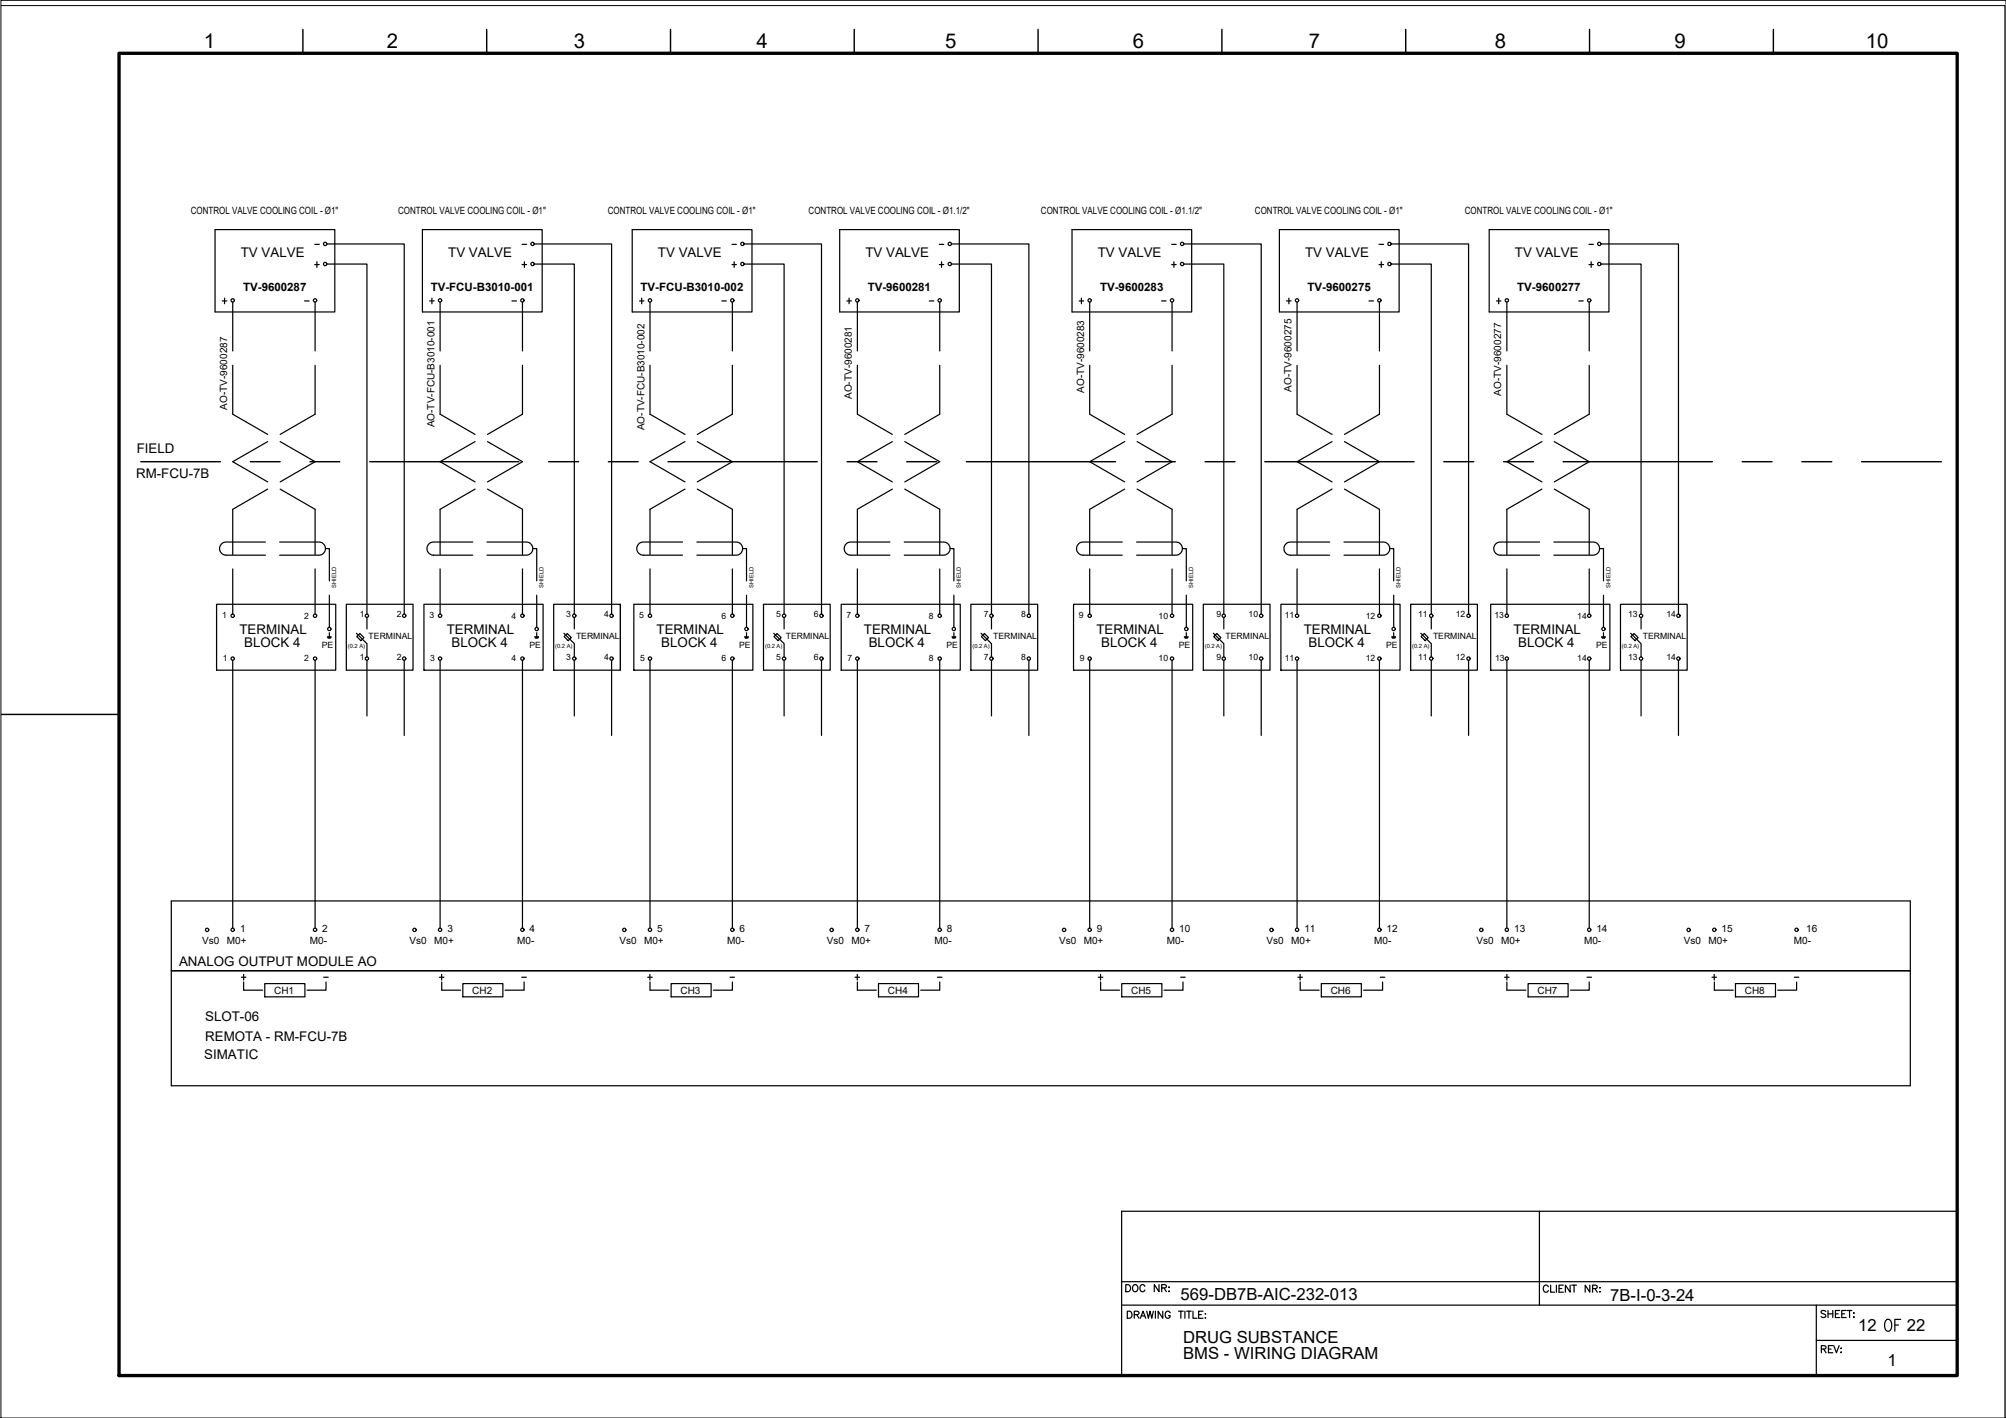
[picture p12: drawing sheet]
<svg xmlns="http://www.w3.org/2000/svg" width="420mm" height="297mm" viewBox="0 0 420 297" stroke-linecap="round" stroke-linejoin="round" font-family="sans-serif">
<!-- layer: G-TTLB-TTLB -->
<path d="M24.9 11.2h385v276.9h-385z" fill="none" stroke="#000" stroke-width=".7"/>
<!-- layer: G-TTLB-OTLN -->
<path d="M.2 1.2h419.7v295.8" fill="none" stroke="#000" stroke-width=".21"/>
<!-- layer: G-TTLB-INDX -->
<path d="M63.4 6.2v5M101.9 6.2v5M140.4 6.2v5M178.9 6.2v5M217.4 6.2v5M255.9 6.2v5M294.4 6.2v5M332.9 6.2v5M371.4 6.2v5M.2 149.7h24.7" fill="none" stroke="#000" stroke-width=".3"/>
<!-- layer: LGSP IA4$0$LG_PLOT -->
<path d="M322.4 253.7v19.7M234.9 268.5h175M234.9 273.4h175M380.4 273.4v14.7M234.9 288.1h175M380.4 280.8h29.5" fill="none" stroke="#000" stroke-width=".25"/>
<!-- layer: LG_PLOT -->
<g fill="none" stroke="#000" stroke-width=".25">
<path d="M409.9 253.7h-175v34.4M236.1 274.7h.5a.8 .8 0 0 1 .5 .7 .8 .8 0 0 1-.5 .7h-.5zM237.6 275.4l.8-.1 .2-.3-.4-.3h-.6v1.4M238.1 275.4l.5 .7M238.8 276.1l.6-1.4 .6 1.4M239.1 275.7h.7M240.2 274.7l.3 1.4 .4-1.4 .3 1.4 .4-1.4M242 274.7v1.4M243.5 274.7v1.4l-.9-1.4v1.4M245.1 275a.53 .53 0 0 0-.6-.3 .53 .53 0 0 0-.4 .5v.4a.52 .52 0 0 0 .5 .6 .52 .52 0 0 0 .5-.6h-.3M246.8 274.7h1M247.3 274.7v1.4"/>
<path d="M248.2 274.7v1.4M248.5 274.7h1M249 274.7v1.4M249.9 274.7v1.4h.8M251.1 275.4h.5M252 274.7h-.9v1.4h.9M252.4 275.2h.1zM252.4 276.1h.1zM324.3 269.6a.54 .54 0 0 0-.6-.4 .54 .54 0 0 0-.5 .6 .61 .61 0 0 0 .2 .8 .61 .61 0 0 0 .8-.1l.1-.2M324.8 269.2v1.5h.8M326 269.2v1.5M326.5 269.9h.6"/>
<path d="M327.4 269.2h-.9v1.5h.9M328.9 269.2v1.5l-1-1.5v1.5M329.2 269.2h1M329.7 269.2v1.5M333 269.2v1.5l-1-1.5v1.5M333.6 269.9l.8-.1 .1-.4-.9-.2v1.5M334.1 269.9l.4 .8M335 269.8h.2zM335.1 270.5v.2zM382.4 274.7l-.4-.2-.6 .2 .2 .4 .7 .3 .1 .4a.64 .64 0 0 1-1 0M382.9 274.5v1.5M382.9 275.2h1"/>
<path d="M383.9 274.5v1.5M384.4 275.2h.6M385.3 274.5h-.9v1.5h.9M385.8 275.2h.5M386.7 274.5h-.9v1.5h.9M386.9 274.5h1M387.4 274.5v1.5M388.2 275.1h.2zM388.2 275.9h.2z"/>
</g>
<!-- layer: I_LIMIT_LINE -->
<g fill="none" stroke="#000" stroke-width=".3">
<path d="M29.5 96.7h16.7M52.4 96.7h6.3M64.9 96.7h6.3M77.4 96.7h31.3M114.9 96.7h6.3M127.4 96.7h6.3M139.9 96.7h31.3M177.4 96.7h6.3M189.9 96.7h6.3M202.4 96.7h31.3M239.9 96.7h6.3M252.4 96.7h6.3"/>
<path d="M264.9 96.7h31.3M302.4 96.7h6.3M314.9 96.7h6.3M327.4 96.7h31.3M364.9 96.7h6.3M377.4 96.7h6.3M389.9 96.7h16.7"/>
</g>
<!-- layer: I_DATA -->
<g fill="none" stroke="#000" stroke-width=".25">
<path d="M45 48.1h25.1v17.2h-25.1zM88.5 48.1h25.1v17.2h-25.1zM132.4 48.1h25.1v17.2h-25.1zM175.9 48.1h25v17.2h-25zM224.5 48.1h25.1v17.2h-25.1zM245.4 55.4h1M245.9 54.8v1.2M268 48.1h25.1v17.2h-25.1zM288.8 55.4h1M289.3 54.8v1.2M311.9 48.1h25.1v17.2h-25.1zM90 63h.9"/>
<path d="M90.5 62.4v1.2M45.4 126.6h24.9v13.8h-24.9zM68.6 133.4h.8M68.6 133.5h.7M68.7 133.7h.5M69 132.5v.9M72.5 126.6h14v13.8h-14zM88.8 126.6h24.9v13.8h-24.9zM112 133.4h.8M112.1 133.5h.7M112.1 133.7h.6M112.4 132.5v.9"/>
<path d="M116 126.6h13.9v13.8h-13.9zM129.9 126.6v13.8M132.8 126.6h24.9v13.8h-24.9zM156 133.4h.8M156 133.5h.7M156.1 133.7h.5M156.4 132.5v.9M159.9 126.6h14v13.8h-14zM176.2 126.6h24.9v13.8h-24.9zM199.4 133.4h.8M199.5 133.5h.6M199.5 133.7h.6"/>
<path d="M199.8 132.5v.9M203.3 126.6h14v13.8h-14zM224.9 126.6h24.9v13.8h-24.9zM248.1 133.4h.8M248.1 133.5h.7M248.2 133.7h.5M248.5 132.5v.9M252 126.6h14v13.8h-14zM268.3 126.6h24.9v13.8h-24.9zM291.5 133.4h.8M291.6 133.5h.6M291.6 133.7h.6"/>
<path d="M291.9 132.5v.9M295.5 126.6h13.9v13.8h-13.9zM312.2 126.6h25v13.8h-25zM335.4 133.4h.9M335.5 133.5h.7M335.6 133.7h.5M335.9 132.5v.9M339.4 126.6h14v13.8h-14zM400.1 188.7h-364.2v38.7h364.2M35.9 203.4h364.2M50.5 204.7h1M51 205.7v1.7h4"/>
<path d="M51 204.1v1.2M55.5 206h8.4v2.8h-8.4zM68.3 205.7v1.7h-4M92.5 207.4h4M96.9 206h8.4v2.8h-8.4zM109.8 205.7v1.7h-4M136.1 207.4h4M140.6 206h8.3v2.8h-8.3zM153.4 205.7v1.7h-4M179.6 207.4h3.9M184 206h8.4v2.8h-8.4zM196.8 205.7v1.7h-4"/>
<path d="M230 204.7h1M230.5 204.1v1.2M230.5 205.7v1.7h4M235 206h8.4v2.8h-8.4zM247.8 205.7v1.7h-4M272.3 207.4h4M276.8 206h8.3v2.8h-8.3zM289.6 205.7v1.7h-4M315.2 204.7h.9M315.6 205.7v1.7h4M315.6 204.1v1.2M320.1 206h8.3v2.8h-8.3z"/>
<path d="M332.9 205.7v1.7h-4M359.1 207.4h3.9M363.5 206h8.4v2.8h-8.4zM376.3 205.7v1.7h-4"/>
<circle cx="247.6" cy="55.3" r=".35"/>
<circle cx="291" cy="55.3" r=".35"/>
<circle cx="92.2" cy="62.9" r=".35"/>
<circle cx="48.7" cy="138" r=".35"/>
<circle cx="48.7" cy="129" r=".35"/>
<circle cx="66" cy="129" r=".35"/>
<circle cx="66" cy="138" r=".35"/>
<circle cx="69" cy="131.8" r=".35"/>
<circle cx="76.8" cy="129" r=".35"/>
<circle cx="76.8" cy="138" r=".35"/>
<circle cx="84.7" cy="129" r=".35"/>
<circle cx="84.7" cy="138" r=".35"/>
<circle cx="92.2" cy="138" r=".35"/>
<circle cx="92.2" cy="129" r=".35"/>
<circle cx="109.4" cy="129" r=".35"/>
<circle cx="109.4" cy="138" r=".35"/>
<circle cx="112.4" cy="131.8" r=".35"/>
<circle cx="120.3" cy="138" r=".35"/>
<circle cx="120.3" cy="129" r=".35"/>
<circle cx="128.1" cy="129" r=".35"/>
<circle cx="128.1" cy="138" r=".35"/>
<circle cx="136.1" cy="138" r=".35"/>
<circle cx="136.1" cy="129" r=".35"/>
<circle cx="153.4" cy="138" r=".35"/>
<circle cx="153.4" cy="129" r=".35"/>
<circle cx="156.3" cy="131.8" r=".35"/>
<circle cx="164.2" cy="129" r=".35"/>
<circle cx="164.2" cy="138" r=".35"/>
<circle cx="172.1" cy="129" r=".35"/>
<circle cx="172.1" cy="138" r=".35"/>
<circle cx="179.6" cy="138" r=".35"/>
<circle cx="179.6" cy="129" r=".35"/>
<circle cx="196.8" cy="138" r=".35"/>
<circle cx="196.8" cy="129" r=".35"/>
<circle cx="199.8" cy="131.8" r=".35"/>
<circle cx="207.7" cy="138" r=".35"/>
<circle cx="207.7" cy="129" r=".35"/>
<circle cx="215.5" cy="138" r=".35"/>
<circle cx="215.5" cy="129" r=".35"/>
<circle cx="228.2" cy="129" r=".35"/>
<circle cx="228.2" cy="138" r=".35"/>
<circle cx="245.5" cy="138" r=".35"/>
<circle cx="245.5" cy="129" r=".35"/>
<circle cx="248.5" cy="131.8" r=".35"/>
<circle cx="256.3" cy="138" r=".35"/>
<circle cx="256.3" cy="129" r=".35"/>
<circle cx="264.1" cy="138" r=".35"/>
<circle cx="264.1" cy="129" r=".35"/>
<circle cx="271.7" cy="129" r=".35"/>
<circle cx="271.7" cy="138" r=".35"/>
<circle cx="288.9" cy="129" r=".35"/>
<circle cx="288.9" cy="138" r=".35"/>
<circle cx="291.9" cy="131.8" r=".35"/>
<circle cx="299.8" cy="129" r=".35"/>
<circle cx="299.8" cy="138" r=".35"/>
<circle cx="307.6" cy="129" r=".35"/>
<circle cx="307.6" cy="138" r=".35"/>
<circle cx="315.6" cy="138" r=".35"/>
<circle cx="315.6" cy="129" r=".35"/>
<circle cx="332.9" cy="138" r=".35"/>
<circle cx="332.9" cy="129" r=".35"/>
<circle cx="335.8" cy="131.8" r=".35"/>
<circle cx="343.7" cy="129" r=".35"/>
<circle cx="343.7" cy="138" r=".35"/>
<circle cx="351.5" cy="138" r=".35"/>
<circle cx="351.5" cy="129" r=".35"/>
<circle cx="43.4" cy="194.8" r=".35"/>
<circle cx="48.7" cy="194.8" r=".35"/>
<circle cx="66" cy="194.8" r=".35"/>
<circle cx="86.8" cy="194.8" r=".35"/>
<circle cx="92.2" cy="194.8" r=".35"/>
<circle cx="109.4" cy="194.8" r=".35"/>
<circle cx="130.8" cy="194.8" r=".35"/>
<circle cx="136.1" cy="194.8" r=".35"/>
<circle cx="153.4" cy="194.8" r=".35"/>
<circle cx="174.2" cy="194.8" r=".35"/>
<circle cx="179.6" cy="194.8" r=".35"/>
<circle cx="196.8" cy="194.8" r=".35"/>
<circle cx="222.9" cy="194.8" r=".35"/>
<circle cx="228.2" cy="194.8" r=".35"/>
<circle cx="245.5" cy="194.8" r=".35"/>
<circle cx="266.3" cy="194.8" r=".35"/>
<circle cx="271.7" cy="194.8" r=".35"/>
<circle cx="288.9" cy="194.8" r=".35"/>
<circle cx="310.3" cy="194.8" r=".35"/>
<circle cx="315.6" cy="194.8" r=".35"/>
<circle cx="332.9" cy="194.8" r=".35"/>
<circle cx="353.7" cy="194.8" r=".35"/>
<circle cx="359.1" cy="194.8" r=".35"/>
<circle cx="376.3" cy="194.8" r=".35"/>
</g>
<!-- layer: 0 -->
<g fill="none" stroke="#000" stroke-width=".25">
<path d="M68.5 55.3h8.4v73.4M68.5 51.1h16.2v77.6M111.9 55.3h8.4v73.4M111.9 51.1h16.2v77.6M155.9 55.3h8.3v73.4M155.9 51.1h16.2v77.6M199.3 55.3h8.4v73.4M199.3 51.1h16.2v77.6M247.9 55.3h8.4v73.4M247.9 51.1h16.3v77.6M291.4 55.3h8.4v73.4M291.4 51.1h16.2v77.6"/>
<path d="M335.3 55.3h8.4v73.4M335.3 51.1h16.3v77.6M76.9 138.3v11.7M84.7 138.3v15.8M120.3 138.3v11.7M128.1 138.3v15.8M164.2 138.3v11.7M172.1 138.3v15.8M207.7 138.3v11.7M215.5 138.3v15.8M256.3 138.3v11.7M264.2 138.3v15.8"/>
<path d="M299.8 138.3v11.7M307.6 138.3v15.8M343.7 138.3v11.7M351.6 138.3v15.8M400.1 188.7v38.7"/>
</g>
<!-- layer: EI-CTRL -->
<g fill="none" stroke="#000" stroke-width=".25">
<path d="M74.7 132.7l2.2 2.1v2.8M74.7 133.4l.7-.7 .8 .9-.6 .6zM76.9 129.3v2.4M118.1 132.7l2.2 2.1v2.8M118.2 133.4l.6-.7 .9 .9-.7 .6zM120.3 129.3v2.4M162.1 132.7l2.1 2.1v2.8M162.8 132.7l.8 .9-.6 .6-.9-.8zM164.2 129.3v2.4M205.5 132.7l2.2 2.1v2.8M206.2 132.7l.9 .9-.7 .6-.9-.8zM207.7 129.3v2.4"/>
<path d="M254.1 132.7l2.2 2.1v2.8M254.2 133.4l.7-.7 .8 .9-.6 .6zM256.3 129.3v2.4M297.6 132.7l2.2 2.1v2.8M297.6 133.4l.7-.7 .8 .9-.6 .6zM299.8 129.3v2.4M341.5 132.7l2.2 2.1v2.8M341.6 133.4l.6-.7 .9 .9-.6 .6zM343.7 129.3v2.4"/>
</g>
<!-- layer: I_TABS -->
<g fill="none" stroke="#000" stroke-width=".25">
<path d="M48.7 63.3v10.2M48.7 76.5v10.3l7.4 4.2M66 63.3v10.2M66 76.5v10.3l-7.3 4.2M92.2 63.3v10.2M92.2 76.5v10.3l7.3 4.2M109.4 63.3v10.2M109.4 76.5v10.3l-7.3 4.2M136.1 63.3v10.2M136.1 76.5v10.3l7.4 4.2M153.4 63.3v10.2M153.4 76.5v10.3l-7.3 4.2"/>
<path d="M179.6 63.3v10.2M179.6 76.5v10.3l7.3 4.2M196.8 63.3v10.2M196.8 76.5v10.3l-7.3 4.2M228.2 63.3v10.2M228.2 76.5v10.3l7.4 4.2M245.5 63.3v10.2M245.5 76.5v10.3l-7.3 4.2M271.7 63.3v10.2M271.7 76.5v10.3l7.3 4.2M288.9 63.3v10.2M288.9 76.5v10.3l-7.3 4.2"/>
<path d="M315.6 63.3v10.2M315.6 76.5v10.3l7.4 4.2M332.9 63.3v10.2M332.9 76.5v10.3l-7.4 4.2M56.1 92.5l-7.4 4.2 7.4 4.3M58.7 92.5l7.3 4.2-7.3 4.3M99.5 92.5l-7.3 4.2 7.3 4.3M102.1 92.5l7.3 4.2-7.3 4.3M143.5 92.5l-7.4 4.2 7.4 4.3M146.1 92.5l7.3 4.2-7.3 4.3M186.9 92.5l-7.3 4.2 7.3 4.3M189.5 92.5l7.3 4.2-7.3 4.3"/>
<path d="M235.6 92.5l-7.4 4.2 7.4 4.3M238.2 92.5l7.3 4.2-7.3 4.3M279 92.5l-7.3 4.2 7.3 4.3M281.6 92.5l7.3 4.2-7.3 4.3M323 92.5l-7.4 4.2 7.4 4.3M325.5 92.5l7.4 4.2-7.4 4.3M48.7 119.2v9.5M55.6 113.5h-8.2a1.38 1.38 0 0 0-1.4 1.4 1.38 1.38 0 0 0 1.4 1.4h8.2M56.1 102.5l-7.4 4.2v9.5M58.6 113.5h8.2a1.38 1.38 0 0 1 1.4 1.4 1.38 1.38 0 0 1-1.4 1.4h-8.2M58.7 102.5l7.3 4.2v9.5M66 119.2v9.5"/>
<path d="M68.2 114.9h.8v6.8M92.2 119.2v9.5M99 113.5h-8.2a1.38 1.38 0 0 0-1.4 1.4 1.38 1.38 0 0 0 1.4 1.4h8.2M99.5 102.5l-7.3 4.2v9.5M102 113.5h8.2a1.38 1.38 0 0 1 1.4 1.4 1.38 1.38 0 0 1-1.4 1.4h-8.2M102.1 102.5l7.3 4.2v9.5M109.4 119.2v9.5M111.6 114.9h.8v6.8M136.1 119.2v9.5M143 113.5h-8.3a1.38 1.38 0 0 0-1.3 1.4 1.38 1.38 0 0 0 1.3 1.4h8.3M143.5 102.5l-7.4 4.2v9.5M146 113.5h8.2a1.38 1.38 0 0 1 1.4 1.4 1.38 1.38 0 0 1-1.4 1.4h-8.2"/>
<path d="M146.1 102.5l7.3 4.2v9.5M153.4 119.2v9.5M155.6 114.9h.8v6.8M179.6 119.2v9.5M186.4 113.5h-8.2a1.38 1.38 0 0 0-1.4 1.4 1.38 1.38 0 0 0 1.4 1.4h8.2M186.9 102.5l-7.3 4.2v9.5M189.4 113.5h8.2a1.38 1.38 0 0 1 1.4 1.4 1.38 1.38 0 0 1-1.4 1.4h-8.2M189.5 102.5l7.3 4.2v9.5M196.8 119.2v9.5M199 114.9h.8v6.8M228.2 119.2v9.5M235.1 113.5h-8.2a1.38 1.38 0 0 0-1.4 1.4 1.38 1.38 0 0 0 1.4 1.4h8.2"/>
<path d="M235.6 102.5l-7.4 4.2v9.5M238.1 113.5h8.2a1.38 1.38 0 0 1 1.4 1.4 1.38 1.38 0 0 1-1.4 1.4h-8.2M238.2 102.5l7.3 4.2v9.5M245.5 119.2v9.5M247.7 114.9h.8v6.8M271.7 119.2v9.5M278.5 113.5h-8.2a1.38 1.38 0 0 0-1.4 1.4 1.38 1.38 0 0 0 1.4 1.4h8.2M279 102.5l-7.3 4.2v9.5M281.5 113.5h8.2a1.38 1.38 0 0 1 1.4 1.4 1.38 1.38 0 0 1-1.4 1.4h-8.2M281.6 102.5l7.3 4.2v9.5M288.9 119.2v9.5M291.1 114.9h.8v6.8"/>
<path d="M315.6 119.2v9.5M322.5 113.5h-8.3a1.38 1.38 0 0 0-1.3 1.4 1.38 1.38 0 0 0 1.3 1.4h8.3M323 102.5l-7.4 4.2v9.5M325.5 113.5h8.2a1.38 1.38 0 0 1 1.3 1.4 1.38 1.38 0 0 1-1.3 1.4h-8.2M325.5 102.5l7.4 4.2v9.5M332.9 119.2v9.5M335 114.9h.9v6.8M48.7 138.3v56.1M66 138.3v56.1M69 124.7v6.7M92.2 138.3v56.1M109.4 138.3v56.1"/>
<path d="M112.4 124.7v6.7M136.1 138.3v56.1M153.4 138.3v56.1M156.4 124.7v6.7M179.6 138.3v56.1M196.8 138.3v56.1M199.8 124.7v6.7M228.2 138.3v56.1M245.5 138.3v56.1M248.5 124.7v6.7M271.7 138.3v56.1M288.9 138.3v56.1"/>
<path d="M291.9 124.7v6.7M315.6 138.3v56.1M332.9 138.3v56.1M335.9 124.7v6.7"/>
</g>
<!-- layer: 0 -->
<path d="M.2 .1h420v296.9h-420z" fill="none" stroke="#000" stroke-width=".21"/>
<text font-size="5.7" x="393.7" y="280.1">OF</text>
<g font-size="4.4">
<text x="234.9" y="271.6">DOC NR:</text>
<text x="380.6" y="284.7">REV:</text>
</g>
<g font-size="4.3">
<text x="42.7" y="10.1">1</text>
<text x="81" y="10.1">2</text>
<text x="120.2" y="10.1">3</text>
<text x="158.5" y="10.1">4</text>
<text x="198" y="10.1">5</text>
<text x="237.3" y="10.1">6</text>
<text x="274.2" y="10.1">7</text>
<text x="313.1" y="10.1">8</text>
<text x="350.7" y="10.1">9</text>
<text x="390.8" y="10.1">10</text>
</g>
<g font-size="4">
<text x="64.9" y="57.1">+</text>
<text x="108.3" y="57.1">+</text>
<text x="152.4" y="57.1">+</text>
<text x="195.8" y="57.1">+</text>
<text x="332" y="57.1">+</text>
<text x="45.5" y="64.9">+</text>
<text x="133" y="64.9">+</text>
<text x="176.4" y="64.9">+</text>
<text x="225.1" y="64.9">+</text>
<text x="268.5" y="64.9">+</text>
<text x="312.6" y="64.9">+</text>
<text x="91" y="206.4">+</text>
<text x="134.8" y="206.4">+</text>
<text x="178.2" y="206.4">+</text>
<text x="270.9" y="206.4">+</text>
<text x="357.7" y="206.4">+</text>
</g>
<g font-size="3.5">
<text x="247.3" y="272.4">569-DB7B-AIC-232-013</text>
<text x="337.3" y="272.5">7B-I-0-3-24</text>
<text x="247.8" y="281.2">DRUG SUBSTANCE</text>
<text x="389.2" y="278.8">12</text>
<text x="399.4" y="278.8">22</text>
<text x="247.8" y="284.8">BMS - WIRING DIAGRAM</text>
<text x="395.4" y="286.1">1</text>
</g>
<g font-size="2.8">
<text x="50.4" y="53.9">TV VALVE</text>
<text x="93.9" y="53.9">TV VALVE</text>
<text x="137.8" y="53.9">TV VALVE</text>
<text x="181.3" y="53.9">TV VALVE</text>
<text x="229.9" y="53.9">TV VALVE</text>
<text x="273.4" y="53.9">TV VALVE</text>
<text x="317.3" y="53.9">TV VALVE</text>
<text x="28.6" y="95">FIELD</text>
<text x="28.5" y="100.1">RM-FCU-7B</text>
<text x="50.1" y="132.7">TERMINAL</text>
<text x="51.1" y="135.6">BLOCK 4</text>
<text x="93.6" y="132.7">TERMINAL</text>
<text x="94.6" y="135.6">BLOCK 4</text>
<text x="137.5" y="132.7">TERMINAL</text>
<text x="138.5" y="135.6">BLOCK 4</text>
<text x="181" y="132.7">TERMINAL</text>
<text x="181.9" y="135.6">BLOCK 4</text>
<text x="229.6" y="132.7">TERMINAL</text>
<text x="230.6" y="135.6">BLOCK 4</text>
<text x="273.1" y="132.7">TERMINAL</text>
<text x="274.1" y="135.6">BLOCK 4</text>
<text x="317" y="132.7">TERMINAL</text>
<text x="318" y="135.6">BLOCK 4</text>
<text x="37.5" y="202.4">ANALOG OUTPUT MODULE AO</text>
<text x="43" y="213.8">SLOT-06</text>
<text x="42.8" y="221.9">SIMATIC</text>
<text x="43" y="218">REMOTA - RM-FCU-7B</text>
</g>
<g font-size="2.6">
<text x="64.9" y="52.6">-</text>
<text x="108.3" y="52.6">-</text>
<text x="152.4" y="52.6">-</text>
<text x="195.8" y="52.6">-</text>
<text x="244.5" y="52.6">-</text>
<text x="287.9" y="52.6">-</text>
<text x="332" y="52.6">-</text>
<text x="62.8" y="64.2">-</text>
<text x="106.2" y="64.2">-</text>
<text x="150.3" y="64.2">-</text>
<text x="193.7" y="64.2">-</text>
<text x="242.4" y="64.2">-</text>
<text x="285.8" y="64.2">-</text>
<text x="329.8" y="64.2">-</text>
<text x="67" y="206">-</text>
<text x="108.3" y="206">-</text>
<text x="152" y="206">-</text>
<text x="195.4" y="206">-</text>
<text x="246.2" y="206">-</text>
<text x="288.2" y="206">-</text>
<text x="331.6" y="206">-</text>
<text x="375" y="206">-</text>
</g>
<g font-size="2.4">
<text x="50.9" y="60.9">TV-9600287</text>
<text x="90.2" y="60.9">TV-FCU-B3010-001</text>
<text x="134.2" y="60.9">TV-FCU-B3010-002</text>
<text x="181.7" y="60.9">TV-9600281</text>
<text x="230.4" y="60.9">TV-9600283</text>
<text x="273.9" y="60.9">TV-9600275</text>
<text x="317.8" y="60.9">TV-9600277</text>
</g>
<g font-size="2.1">
<text x="39.9" y="44.8">CONTROL VALVE COOLING COIL - Ø1&quot;</text>
<text x="83.4" y="44.8">CONTROL VALVE COOLING COIL - Ø1&quot;</text>
<text x="127.3" y="44.8">CONTROL VALVE COOLING COIL - Ø1&quot;</text>
<text x="169.4" y="44.8">CONTROL VALVE COOLING COIL - Ø1.1/2&quot;</text>
<text x="218" y="44.8">CONTROL VALVE COOLING COIL - Ø1.1/2&quot;</text>
<text x="262.8" y="44.8">CONTROL VALVE COOLING COIL - Ø1&quot;</text>
<text x="306.8" y="44.8">CONTROL VALVE COOLING COIL - Ø1&quot;</text>
<text x="178.4" y="83.6" transform="rotate(-90 178.4 83.6)">AO-TV-9600281</text>
<text x="227.1" y="82.3" transform="rotate(-90 227.1 82.3)">AO-TV-9600283</text>
<text x="270.5" y="82" transform="rotate(-90 270.5 82)">AO-TV-9600275</text>
<text x="314.5" y="82.9" transform="rotate(-90 314.5 82.9)">AO-TV-9600277</text>
<text x="47.6" y="85.8" transform="rotate(-90 47.6 85.8)">AO-TV-9600287</text>
<text x="91" y="89.5" transform="rotate(-90 91 89.5)">AO-TV-FCU-B3010-001</text>
<text x="135" y="90.1" transform="rotate(-90 135 90.1)">AO-TV-FCU-B3010-002</text>
<text x="42.4" y="197.8">Vs0</text>
<text x="47.5" y="197.8">M0+</text>
<text x="50.3" y="195.2">1</text>
<text x="64.9" y="197.8">M0-</text>
<text x="67.5" y="195.2">2</text>
<text x="85.8" y="197.8">Vs0</text>
<text x="91" y="197.8">M0+</text>
<text x="93.7" y="195.2">3</text>
<text x="108.4" y="197.8">M0-</text>
<text x="110.9" y="195.2">4</text>
<text x="129.7" y="197.8">Vs0</text>
<text x="134.9" y="197.8">M0+</text>
<text x="137.6" y="195.2">5</text>
<text x="152.3" y="197.8">M0-</text>
<text x="154.9" y="195.2">6</text>
<text x="173.2" y="197.8">Vs0</text>
<text x="178.3" y="197.8">M0+</text>
<text x="181.1" y="195.2">7</text>
<text x="195.7" y="197.8">M0-</text>
<text x="198.3" y="195.2">8</text>
<text x="221.8" y="197.8">Vs0</text>
<text x="227" y="197.8">M0+</text>
<text x="229.8" y="195.2">9</text>
<text x="244.4" y="197.8">M0-</text>
<text x="247" y="195.2">10</text>
<text x="265.3" y="197.8">Vs0</text>
<text x="270.4" y="197.8">M0+</text>
<text x="273.2" y="195.2">11</text>
<text x="287.8" y="197.8">M0-</text>
<text x="290.4" y="195.2">12</text>
<text x="309.2" y="197.8">Vs0</text>
<text x="314.4" y="197.8">M0+</text>
<text x="317.1" y="195.2">13</text>
<text x="331.8" y="197.8">M0-</text>
<text x="334.4" y="195.2">14</text>
<text x="352.7" y="197.8">Vs0</text>
<text x="357.8" y="197.8">M0+</text>
<text x="360.6" y="195.2">15</text>
<text x="375.7" y="197.8">M0-</text>
<text x="378.3" y="195.2">16</text>
<text x="57.4" y="208.2">CH1</text>
<text x="98.9" y="208.2">CH2</text>
<text x="142.5" y="208.2">CH3</text>
<text x="186" y="208.2">CH4</text>
<text x="236.9" y="208.2">CH5</text>
<text x="278.7" y="208.2">CH6</text>
<text x="322" y="208.2">CH7</text>
<text x="365.5" y="208.2">CH8</text>
</g>
<g font-size="1.8">
<text x="46.5" y="129.5">1</text>
<text x="63.7" y="129.6">2</text>
<text x="75.4" y="129.3">1</text>
<text x="83.1" y="129.3">2</text>
<text x="90" y="129.5">3</text>
<text x="107.1" y="129.6">4</text>
<text x="118.6" y="129.3">3</text>
<text x="126.5" y="129.3">4</text>
<text x="133.9" y="129.5">5</text>
<text x="151.1" y="129.6">6</text>
<text x="162.6" y="129.3">5</text>
<text x="170.5" y="129.3">6</text>
<text x="177.3" y="129.5">7</text>
<text x="194.5" y="129.6">8</text>
<text x="206.1" y="129.3">7</text>
<text x="213.9" y="129.3">8</text>
<text x="226" y="129.5">9</text>
<text x="242.7" y="129.6">10</text>
<text x="254.8" y="129.3">9</text>
<text x="261.5" y="129.3">10</text>
<text x="269.1" y="129.5">11</text>
<text x="286.1" y="129.6">12</text>
<text x="297" y="129.3">11</text>
<text x="304.9" y="129.3">12</text>
<text x="313" y="129.5">13</text>
<text x="330.4" y="129.6">14</text>
<text x="341" y="129.3">13</text>
<text x="349" y="129.3">14</text>
<text x="67.4" y="135.7">PE</text>
<text x="77.2" y="133.9">TERMINAL</text>
<text x="110.9" y="135.7">PE</text>
<text x="120.6" y="133.9">TERMINAL</text>
<text x="154.8" y="135.7">PE</text>
<text x="164.6" y="133.9">TERMINAL</text>
<text x="198.2" y="135.7">PE</text>
<text x="208" y="133.9">TERMINAL</text>
<text x="246.9" y="135.7">PE</text>
<text x="256.7" y="133.9">TERMINAL</text>
<text x="290.3" y="135.7">PE</text>
<text x="300.1" y="133.9">TERMINAL</text>
<text x="334.3" y="135.7">PE</text>
<text x="344.1" y="133.9">TERMINAL</text>
<text x="46.7" y="138.4">1</text>
<text x="63.7" y="138.5">2</text>
<text x="75.4" y="138.3">1</text>
<text x="83.1" y="138.3">2</text>
<text x="90.1" y="138.4">3</text>
<text x="107.1" y="138.5">4</text>
<text x="118.6" y="138.3">3</text>
<text x="126.5" y="138.3">4</text>
<text x="134.1" y="138.4">5</text>
<text x="151.1" y="138.5">6</text>
<text x="162.6" y="138.3">5</text>
<text x="170.5" y="138.3">6</text>
<text x="177.5" y="138.4">7</text>
<text x="194.5" y="138.5">8</text>
<text x="206.1" y="138.3">7</text>
<text x="213.9" y="138.3">8</text>
<text x="226.2" y="138.4">9</text>
<text x="242.7" y="138.5">10</text>
<text x="254.8" y="138.3">9</text>
<text x="261.5" y="138.3">10</text>
<text x="269.1" y="138.4">11</text>
<text x="286.1" y="138.5">12</text>
<text x="297" y="138.3">11</text>
<text x="304.9" y="138.3">12</text>
<text x="313.1" y="138.4">13</text>
<text x="330.4" y="138.5">14</text>
<text x="341" y="138.3">13</text>
<text x="349" y="138.3">14</text>
</g>
<g font-size="1.2">
<text x="70.4" y="123.1" transform="rotate(-90 70.4 123.1)">SHIELD</text>
<text x="113.9" y="123.1" transform="rotate(-90 113.9 123.1)">SHIELD</text>
<text x="157.8" y="123.1" transform="rotate(-90 157.8 123.1)">SHIELD</text>
<text x="201.2" y="123.1" transform="rotate(-90 201.2 123.1)">SHIELD</text>
<text x="249.9" y="123.1" transform="rotate(-90 249.9 123.1)">SHIELD</text>
<text x="293.3" y="123.1" transform="rotate(-90 293.3 123.1)">SHIELD</text>
<text x="337.3" y="123.1" transform="rotate(-90 337.3 123.1)">SHIELD</text>
<text x="72.9" y="135.7">(0.2 A)</text>
<text x="116.3" y="135.7">(0.2 A)</text>
<text x="160.3" y="135.7">(0.2 A)</text>
<text x="203.7" y="135.7">(0.2 A)</text>
<text x="252.3" y="135.7">(0.2 A)</text>
<text x="295.8" y="135.7">(0.2 A)</text>
<text x="339.7" y="135.7">(0.2 A)</text>
</g>
</svg>
